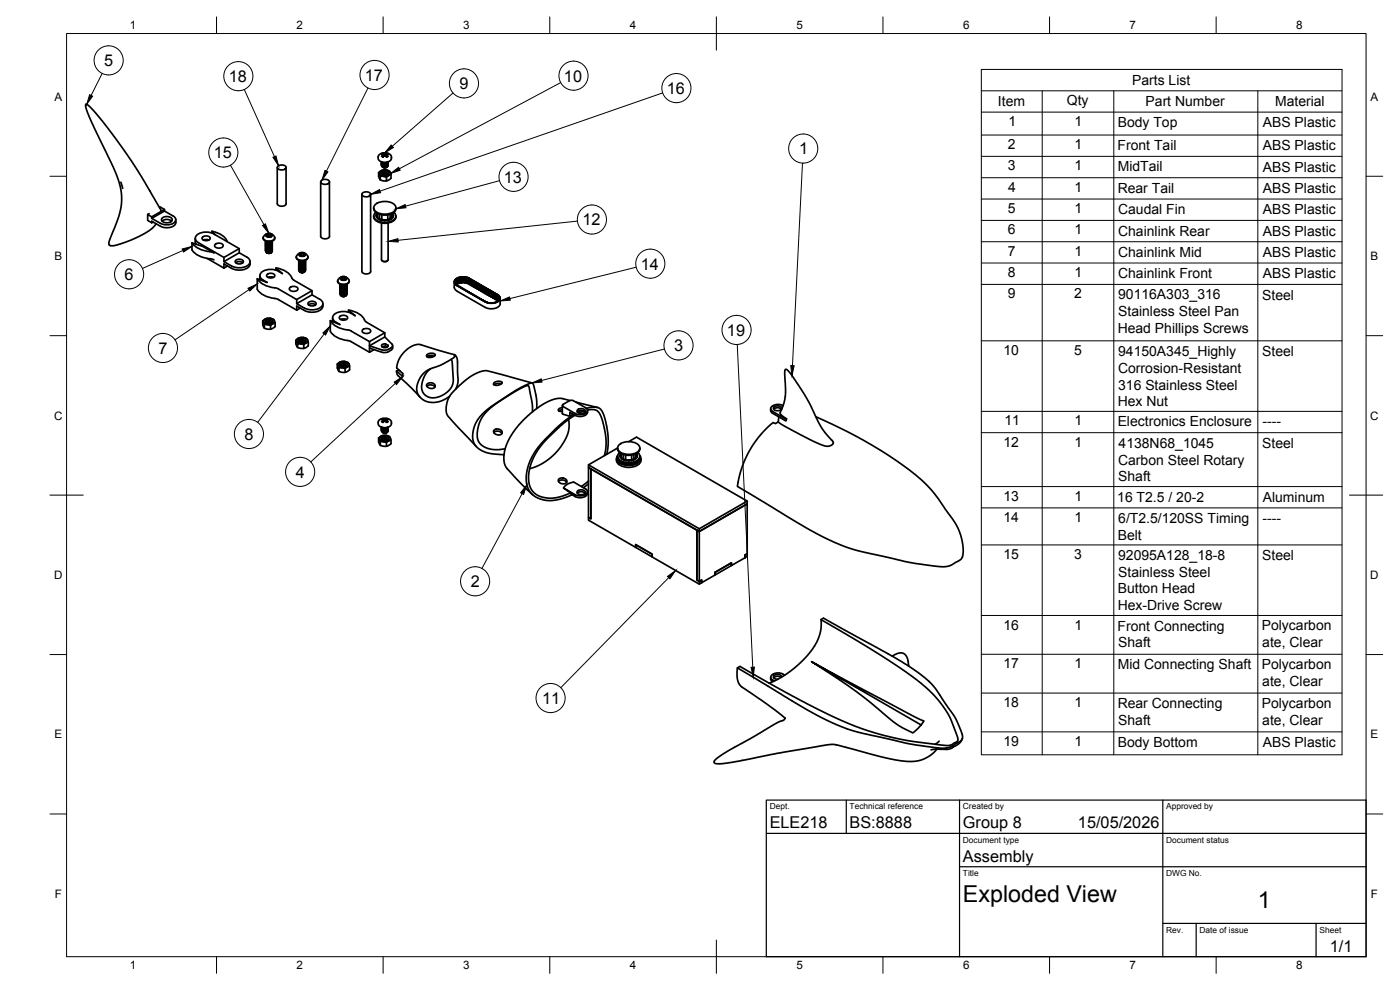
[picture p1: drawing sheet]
<svg xmlns="http://www.w3.org/2000/svg" width="420mm" height="297mm" viewBox="0 0 420 297" stroke-linecap="round" stroke-linejoin="round" font-family="sans-serif">
<!-- layer: Visible -->
<g fill="none" stroke="#000" stroke-width=".51">
<path d="M36.3 54.7l.5 1.8M83.2 50.3v10.8a1.54 1.54 0 0 0 2.7 0M83.3 50a1.64 1.64 0 0 1 2.6 .2 1.54 1.54 0 0 1-2.7 0zM85.9 50.3v10.8M96.2 54.6v16.3a1.54 1.54 0 0 0 2.7 0v-16.3M96.3 54.3a1.64 1.64 0 0 1 2.6 .3 1.54 1.54 0 0 1-2.7 0zM108.6 58.3v23.1a1.54 1.54 0 0 0 2.7 0l-.1-23.1M108.7 58a1.64 1.64 0 0 1 2.6 .3 1.54 1.54 0 0 1-2.7 0zM113.6 51.8l.5 1.1M114.4 51.7a1.43 1.43 0 0 1 2.3 .3 1.34 1.34 0 0 1-2.4 0zM114.4 46l-.7 .6-.2 1 .5 .7 1.2 .4 1.3-.1 .9-.8-.1-1.1-.8-.7M114.5 48.6l.2 .4 .8 .2 .8-.3 .2-.4-.2 .4-.7 .3-.8-.1-.3-.5"/>
<path d="M114.5 48.9h.1M114.5 46.2l.5 .2M114.5 48.6l.9 .3 .9-.3M114.5 46.9l.4 .2M114.6 48.6l.7 .3 1-.3M114.7 52.3l.7-.3 .9 .4-.4-.4-.6-.1-.5 .2-.1 .3M114.7 52.5l-.2-.2 .1-.4 .9-.2 .8 .3-.1 .5M114.7 52.4h.1M114.7 52.5l.8-.3 .7 .3M114.9 46.6v.5M114.9 46l.1 1M114.9 50.2l.3 .1"/>
<path d="M114.9 46l.6 .1M114.9 46l-.4 .2M114.9 46.4l.1 .6M114.9 46.4l-.4 .5M115.1 50h.7M115.1 49.7h.7M115.1 49.2h.7M115.1 48.9h.7M115.1 52.5l.7 .1M115.1 52.3h.7M115.1 52h.7M115.1 52.6h.7"/>
<path d="M115.3 46.1l-.1 .7M115.3 46.8l-.4 .3M115.4 52.6h.2M115.5 46.7l-.2 .1M115.5 46.1v.6M115.5 46.7l.2 .1M115.7 46.1v.7M115.7 46.1h-.2M115.7 46.8l.3 .3M115.8 49.4h-.7M115.8 50.2l-.6 .1M115.9 51l.9 .3 .3 .4"/>
<path d="M115.9 51l-1.3 .1-1 .7v1.1l.5 1.1M115.9 52.6h-.9h1M115.9 51l.8 .3 .4 .4M115.9 51a1.41 1.41 0 0 0-2 1.2 2.02 2.02 0 0 0 3.3-.2l-.1-.3M116 53.2l-1.9-.3v1.1l1.9 .3M116 46.4v.6M116 50.1l-.7 .1M116 46.4a.36 .36 0 0 1 .3 .4 .36 .36 0 0 1-.2 .3M116 46l-.1 1M116 46l-.3 .1M116.1 50.2l-.9 .1M116.1 51.8l-.8-.1-.7 .2"/>
<path d="M116.1 46l.4 .2-.5 .2M116.1 46.6v.5M116.2 50.1l-1 .2M116.5 49.5l-.3 .5-.6 .2-.8-.1-.3-.4M116.5 49.2l-.1 .4-.8 .4-.9-.2-.2-.5M116.5 48.9l-.2 .5-.9 .3-.7-.2-.2-.4M116.5 48.6l-.2 .6-.8 .2-.8-.1-.2-.5M116.5 49.6l-.6 .6-1.1-.1M116.5 49.3l-.2 .4-.7 .3-.8-.1-.3-.4M116.5 49.1l-.2 .4-.7 .2-.8-.1-.3-.4M116.5 48.8l-.3 .4-.6 .3-.8-.2-.3-.4M116.5 49.1h.1"/>
<path d="M116.5 49.6h.1M116.5 46l-1.2-.2-.8 .2M117.1 51.7l.2 .7v1.1l-1.3 .8v-1.1l1.3-.8M44.8 64.1l-.5 .3M45.5 65.5l3.9-2.2 2.6 1.5a1.26 1.26 0 0 1 .7 1.4 1.26 1.26 0 0 1-1.2 1l-1.1 .3-1.8-.3-3.1-1.7v-.4l-1.2-.7v1.7l1.2 .7M45.9 66.6l-.4 .2M47.9 62.3l.3-.1 1.2 .7v.4M48.3 63.1l-5.9-10.2-5-7.6-7.3-9.8-3-3.3-.8-.8-.5-.1 .1 1.4 1.3 3.2 7.6 16.2 1 2.9 .6 2.4 .1 3.3-.5 3-3.1 8.4-.2 1.4 .9 .3 1.1-.2 6.2-2.3 4-2.2 1.1-.9 .8-1.1M48.6 65.5a2.1 2.1 0 0 1 3.1 .3 1.8 1.8 0 0 1-3.1 .5l-.1-.5zM48.6 66.3a2.29 2.29 0 0 1 2.9 0M49.4 62.9l-3.9 2.2M52.8 65.9a2.18 2.18 0 0 1-2.7 2.4l-1.5-.2-3.1-1.7v.4"/>
<path d="M57.6 72.9v2.1a7.9 7.9 0 0 0 6.1 2.7l.5 .3M57.6 72.9l3.2 1 3.4 2-1.2-.4M57.6 72.9a7.1 7.1 0 0 0 5.4 2.6M58.6 71.5l.2 1.8M58.7 73.1v.1M60.7 71.2a1.53 1.53 0 0 1 2.4 .3 1.43 1.43 0 0 1-2.5 0zM61 72l.9-.2 .8 .2M62.2 77.5l5 2.9M63.6 69.4l1 1M63.6 69.4v.5M63.6 69.4a5.6 5.6 0 0 1 4.6 3.1M64.5 73.4a1.6 1.6 0 0 1 2.5 .3 1.5 1.5 0 0 1-2.6 0z"/>
<path d="M68.3 79.8l-1.1 .6M70.7 78.2a1.53 1.53 0 0 1 2.3 .3 1.43 1.43 0 0 1-2.4 0zM70.7 78.8a1.79 1.79 0 0 1 2.2 0M71.8 75.8v-1.2l-7.6-4.4a4.6 4.6 0 0 0-5.4 .7 1.35 1.35 0 0 0 .7 1.9l7.7 4.4v1.3a7.3 7.3 0 0 0 5 1.8h.7a1.92 1.92 0 0 0 2-2.4l-.8-.7-2.3-1.4-4.6 2.7M71.8 74.6l-4.6 2.6M75.1 78.5a2.33 2.33 0 0 1-2.7 2.5h-1.2a8.2 8.2 0 0 1-4-1.8v1.2M79 71.4v.1M79.6 70.4a1.67 1.67 0 0 1 1.8-.3 1.67 1.67 0 0 1 1 1.6 2.18 2.18 0 0 1-3.4-.3zM79.7 72.5h.1M79.7 73h.1M79.7 73.8v.1M79.7 74.4h.1"/>
<path d="M79.7 74.6v.1M79.7 75.2h.1M79.8 75.4l.2 .4 .7 .2M79.8 70.4l.5-.4h.8l.6 .6a1.16 1.16 0 0 1-2 0zM80 75.8l.1 .1M80.2 75.9l.4 .1M80.2 75.9h1.1M80.3 75.7h.7M80.3 75.4h.7M80.3 74.9h.7M80.3 74.6h.7M80.3 74.3h.7"/>
<path d="M80.3 74h.7M80.3 73.8h.7M80.3 73.5h.7M80.3 73h.7M80.3 72.7h.7M80.5 70.8v-.6l-.5 .3 .2 .4M80.5 70.2l.7 .1M80.5 70.2l-.4 .1a.63 .63 0 0 0 .3 .8 .63 .63 0 0 0 .8-.2l.3-.4-.2-.2M80.5 70.2l.8 .1M81 75.1h-.7M81 73.2h-.7M81.1 75.9l-.5 .1"/>
<path d="M81.2 70.9l.2-.2-.2-.4v.6l-1 .1M81.3 75.9h-.1M81.3 75.8l-.7 .2M81.4 75.8l-.5 .2-.8-.1M81.4 75.8l-.7 .2M81.7 72.5l-.2 .5-.8 .2-.8-.1-.2-.5M81.7 72.7l-.2 .5-.9 .3-.7-.2-.2-.4M81.7 73l-.2 .5-.6 .3-1-.2-.2-.4M81.7 73.3l-.2 .5-.6 .2-1-.1-.2-.5M81.7 73.6l-.2 .4-.7 .3-.9-.1-.2-.5M81.7 73.8l-.2 .5-.7 .3-.9-.2-.2-.4M81.7 74.1l-.2 .5-.7 .3-.9-.2-.2-.5"/>
<path d="M81.7 74.4l-.2 .5-.7 .2-.9-.1-.2-.5M81.7 74.6l-.2 .5-.8 .3-.8-.2-.2-.4M81.7 74.9l-.2 .5-.6 .3-1-.2-.2-.4M81.7 75.2l-.3 .6-.7 .2M81.7 75.3l-.3 .5M81.7 75.1l-.2 .3-.7 .3-.8-.1-.3-.4M81.7 74.8l-.3 .5-.6 .1-.8-.1-.3-.4M81.7 74.5l-.3 .5-.5 .2-.9-.1-.3-.4M81.7 74.2l-.3 .5-.5 .2-.8-.1-.4-.4M81.7 74l-.3 .4-.7 .2-.7-.1-.3-.4M81.7 73.7l-.2 .4-.7 .3-.7-.1-.4-.4M81.7 73.4l-.2 .4-.7 .3-.9-.2-.2-.4"/>
<path d="M81.7 73.2l-.2 .3-.7 .3-.8-.1-.3-.4M81.7 72.9l-.2 .4-.7 .2-.8-.1-.3-.4M81.7 72.6l-.3 .5-.5 .2-.9-.1-.3-.5M81.7 72.4l-.3 .4-.5 .2-.8-.1-.4-.4M81.7 72.3l-.3 .5-.6 .2-.7-.1-.4-.4v-.2l.9 .4 1-.3M81.7 72.3v.1M81.7 73.1v.1M81.7 73.7h.1M81.7 73.9v.1M81.7 74.5h.1M81.7 74.8h.1M81.7 75v.1"/>
<path d="M81.7 75.3h.1M82.4 71.4a1.81 1.81 0 0 1-2.7 .9l-.7-.8M88.9 77.1a1.92 1.92 0 0 0 1.8 1.2 1.92 1.92 0 0 0 1.7-1.2M89 76.9a1.35 1.35 0 0 0 1.9 1.2l.8-.1a.85 .85 0 0 0 .7-1.1M89 76.9a1.85 1.85 0 0 1 1.7-1.1 1.85 1.85 0 0 1 1.6 1.1M89.7 78.2v.1M89.7 78.8h.1M89.7 79v.1M89.7 79.3h.1M89.7 79.6h.1M89.7 78.1l.7 .4 1.1-.3M89.7 76.1l.6-.3h.7l.7 .6a1.16 1.16 0 0 1-2 0z"/>
<path d="M90.2 79.6h.8M90.2 79.3h.8M90.2 79h.8M90.2 78.7h.8M90.2 78.5h.8M90.5 76.6v-.7l-.6 .3 .2 .5M90.5 75.9l.7 .2M90.5 75.9l-.6 .4 .2 .4M91 79.8h-.8M91.2 76.1l.2 .4M91.4 76.5l-.2 .2M91.4 76.5l-.2-.4v.6h-1"/>
<path d="M91.4 76.5l-.5 .3-.8-.1M91.7 79.7l-.3 .4-.6 .3-.9-.2-.2-.4M91.7 79.5l-.4 .5-.5 .1-.8-.1-.3-.4M91.7 79.2l-.3 .5-.6 .1-.8-.1-.3-.4M91.7 78.9l-.3 .4-.6 .3-.8-.1-.3-.4M91.7 78.7l-.3 .4-.7 .2-.7-.1-.3-.4M91.7 78.4l-.3 .4-.7 .2-.8-.1-.2-.4M91.7 78.1l-.3 .4-.7 .3-.8-.2-.2-.3M91.7 78.1l-.3 .4-.6 .2-.8-.1-.3-.3v-.2l.3 .3 .8 .1 .7-.4M91.7 78.2l-.2 .5-.7 .3-.9-.1-.2-.5M91.7 78.5l-.2 .5-.7 .3-.9-.2-.2-.5M91.7 78.8l-.2 .5-.8 .3-.9-.3-.1-.4"/>
<path d="M91.7 79l-.2 .6-.8 .2-.9-.2-.1-.4M91.7 79.3l-.2 .5-.9 .3-.8-.2-.1-.4M91.7 79.6l-.2 .5-.7 .3-.9-.2-.2-.5M91.7 79.9l-.2 .4-.7 .3-.9-.1-.2-.5M91.7 78.1h.1M91.7 78.6v.1M91.7 78.9h.1M91.7 79.4v.1M91.7 79.7h.1M91.7 80h.1M112.1 62.4a2.28 2.28 0 0 0 2.6 2.1 3.3 3.3 0 0 0 4.1-1.9v-.2M112.1 64.8v.3"/>
<path d="M112.2 65.1a3.3 3.3 0 0 0 4.1 1.8l.7-.1a2.28 2.28 0 0 0 1.8-1.7M112.7 61.3a4.6 4.6 0 0 1 6 .4 1.63 1.63 0 0 1-1.4 2.3 4.5 4.5 0 0 1-5-1 1.25 1.25 0 0 1 .4-1.7zM112.7 63.7a1.42 1.42 0 0 0-.5 1.5 1.42 1.42 0 0 0 1.1 1 4.8 4.8 0 0 0 5.3-.7 1.27 1.27 0 0 0-.4-1.8M112.9 63.9v.8M112.9 64.7l.1 .4M112.9 64.7h.1M113 64.8h.1M113 63.9v1.2M113 65.1h.1M113 65.1l.4 .4M113.1 65.2h.2M113.3 64.1v1.4"/>
<path d="M113.4 65.5h.1M113.4 65.5v.1M113.4 65.6h.5M113.4 65.6l.6 .3M113.9 64.3v1.6M114 65.9l.6 .2M114.3 65.8l-.3 .1M114.4 65.8l.2 .1M114.5 77.9a1.16 1.16 0 0 0 2 0M114.5 66.9v11M114.6 64.5v1.6M114.6 66.1h.2"/>
<path d="M114.8 66.1l.8 .1M114.8 78.3l.7 .2 .7-.2M114.8 66.1h.1M115.3 66l.1 .2M115.3 66l-.5 .1M115.7 66l-.2 .2M115.7 66l.5 .1M116.2 66.1l-.6 .1M116.3 66.1h-.1M116.4 64.5l-.1 1.6M116.4 65.9h.6M116.5 66.9v11"/>
<path d="M117 65.9l-.7 .2M117.1 65.9h-.1M117.1 65.6h.4M117.1 64.3l-.1 1.6M117.5 65.6l-.4 .3M117.5 65.6h.1M117.6 64.1v1.4M117.6 65.5l-.1 .1M117.6 65.5h.1M117.9 65.2h-.3M117.9 64.8l.1 .3M117.9 63.9v1.2"/>
<path d="M118 65.1l-.4 .4M118 65.1h.1M118 63.9v.8M118.8 64.8v.3M77.2 83.6a8.2 8.2 0 0 0 6.1 3l.3 .1M78 82.7v1.1M78 83.8v.1M78.8 96.3l.5 1.1M79.3 96a2.03 2.03 0 0 1 3.1 .5 1.91 1.91 0 0 1-3.3 0zM79.6 96.2a1.43 1.43 0 0 1 2.3 .3 1.34 1.34 0 0 1-2.4 0zM79.9 96.8l.2-.2 .6-.2 .8 .5-.7-.5-.7 .1-.2 .4 .9-.2 .6 .3M80 96.9v.1"/>
<path d="M80 96.9l-.3-.2 .1-.3 1-.2 .7 .3-.1 .5M80 97l.7-.3 .7 .3M80.1 82.4a1.53 1.53 0 0 1 2.4 .3 1.43 1.43 0 0 1-2.5 0zM80.1 97.1h1.1M80.2 97.1h.9M80.3 97h.7M80.3 96.8h.7M80.3 96.5h.7M80.3 97.1h.7M80.4 83.2l.8-.2 .9 .2M80.6 97.1h.2M81.2 97.6l-1.9-.2v1.1l1.9 .3"/>
<path d="M81.3 96.3l-.8-.1-.6 .2M82.3 96.2l-.3-.4-1.2-.3-.8 .1-1 .5-.2 .2v1.1l.5 1.1M82.3 96.2l.3 .7v1.1l-1.4 .8v-1.2l1.4-.7M82.5 89.5l1.1 .4 5.4 3.2M82.8 81.1v-.7l2 1.7-1.3-.7M82.8 80.4a6 6 0 0 1 5.1 3.5l5.7 3.3v1.3M83.5 81.4a4.6 4.6 0 0 0-5.3 .7 1.38 1.38 0 0 0 .7 1.9l1.3 .7-3-1.1v3.2a6.9 6.9 0 0 0 5.3 2.8M83.6 86.7l5.4 3.2v1.2l2.3 1.3M86.9 86.4a1.6 1.6 0 0 1 2.5 .3 1.5 1.5 0 0 1-2.6 0zM89 91.1l4.6-2.6 2.3 1.3a1.52 1.52 0 0 1 1 1.7 1.52 1.52 0 0 1-1.5 1.2l-2.1 .3-1.9-.6M89 93.1v-1.3l2.3 1.3M89.7 80.1v.1"/>
<path d="M89.7 80.4h.1M89.7 80.9v.1M89.7 81.2l.4 .4 .6 .1M90 81.6h.1M90.1 81.6l.4 .2M90.1 81.6h.1M90.1 92.4l-1.1 .7M90.1 81.6h1.1M90.2 81.5h.8M90.2 81.2h.8M90.2 80.9h.8M90.2 80.6h.8"/>
<path d="M90.2 80.4h.8M90.2 80.1h.8M91 81.7l-.5 .1M91.3 81.6l-.8 .2M91.4 81.6l-.7 .2-.6-.2M91.4 81.5l-.7 .2M91.7 81.1l-.3 .5M91.7 80.8l-.3 .4-.6 .3-.8-.1-.3-.4M91.7 80.5l-.3 .5-.7 .2-.7-.1-.3-.4M91.7 80.3l-.3 .4-.7 .2h-.6l-.4-.5M91.7 80l-.3 .4-.7 .3-.8-.2-.2-.3M91.7 80.1l-.2 .5-.7 .3-.9-.1-.2-.5"/>
<path d="M91.7 80.4l-.2 .5-.7 .3-.9-.2-.2-.5M91.7 80.7l-.2 .5-.8 .3-.9-.3-.1-.4M91.7 81l-.3 .5-.7 .2M91.7 80.3h.1M91.7 80.8h.1M91.7 81.1h.1M92.5 90.8a1.53 1.53 0 0 1 2.4 .3 1.43 1.43 0 0 1-2.5 0zM92.6 91.5a1.79 1.79 0 0 1 2.1 0M93.6 87.2l-4.6 2.7M96.9 91.1a2.33 2.33 0 0 1-2.6 2.6l-1.9-.2-1-.4M99.1 96.2a7.5 7.5 0 0 0 5.8 2.9l6 3.4v1.2l4.6-2.6 2.1 2.1M99.8 95.3v1.2"/>
<path d="M101.3 84.3a1.92 1.92 0 0 0 1.8 1.1 1.92 1.92 0 0 0 1.7-1.1M101.9 83.4a1.67 1.67 0 0 1 1.8-.3 1.67 1.67 0 0 1 1 1.5 2.18 2.18 0 0 1-3.4-.2zM101.9 95.1a1.54 1.54 0 0 1 2.4 .2 1.45 1.45 0 0 1-2.5 0zM102.1 85.7h.1M102.1 86.5h.1M102.1 87v.1M102.1 87.3h.1M102.1 87.8v.1M102.1 88.1v.1M102.1 88.3l.3 .5 .7 .1M102.1 83.3l.6-.3h.7l.7 .5a1.16 1.16 0 0 1-2 0zM102.2 95.9l1.1-.2 .6 .2"/>
<path d="M102.4 88.7l.7 .2 .6-.1M102.7 88.6h.7M102.7 88.4h.7M102.7 88.1h.7M102.7 87.8h.7M102.7 87.3h.7M102.7 87h.7M102.7 86.7h.7M102.7 86.5h.7M102.7 86.2h.7M102.7 85.9h.7M102.9 83.1l.7 .1"/>
<path d="M102.9 83.1l-.5 .2a.63 .63 0 0 0 .3 .7 .63 .63 0 0 0 .8-.1l.3-.2M103.4 87.5l-.7 .1M103.4 85.6h-.7M103.6 83.2l.2 .5M103.7 88.8l-.7 .1h.5M103.8 88.7l-.6 .2-.7-.1 .4 .1M103.8 88.7l-.7 .2M103.8 83.7l-.2 .2M103.8 83.7l-.2-.5v.7l-.7-.2-.3 .2-.3-.5 .6-.3v.6M104.1 85.4l-.3 .5-.6 .3-.9-.2-.2-.4M104.1 85.7l-.3 .5-.6 .3-.9-.2-.2-.5M104.1 86l-.3 .5-.6 .2-.9-.1-.2-.5"/>
<path d="M104.1 86.2l-.2 .5-.7 .3-.9-.2-.2-.4M104.1 86.5l-.2 .5-.8 .3-.8-.2-.2-.5M104.1 86.8l-.3 .5-.7 .3-.8-.2-.2-.5M104.1 87l-.3 .6-.7 .2-.8-.2-.2-.4M104.1 87.3l-.3 .5-.6 .3-.9-.2-.2-.4M104.1 87.6l-.3 .5-.6 .3-.9-.2-.2-.5M104.1 87.9l-.3 .5-.6 .2-.9-.1-.2-.5M104.1 88.1l-.2 .5-.8 .3M104.1 88.3l-.3 .4M104.1 88l-.2 .4-.8 .3-.6-.1-.4-.4M104.1 87.7l-.2 .4-.7 .3-.9-.1-.2-.4M104.1 87.5l-.2 .3-.7 .3-.8-.1-.3-.4"/>
<path d="M104.1 87.2l-.3 .5-.6 .1-.8-.1-.3-.4M104.1 86.9l-.3 .5-.6 .2-.8-.1-.3-.4M104.1 86.7l-.3 .4-.6 .2-.8-.1-.3-.4M104.1 86.4l-.3 .4-.7 .2-.8-.1-.2-.4M104.1 86.1l-.3 .4-.7 .3-.6-.1-.4-.5M104.1 85.8l-.3 .5-.7 .2-.8-.2-.2-.4M104.1 85.6l-.3 .4-.6 .2-.8-.1-.3-.4M104.1 85.3l-.3 .4-.6 .2-.8-.1-.3-.4M104.1 85.3l-.3 .4-.7 .2-.7-.1-.3-.3v-.2l.3 .3 .8 .1 .7-.4M104.1 85.3h.1M104.1 85.5v.1M104.1 85.8h.1"/>
<path d="M104.1 86.3v.1M104.1 86.6v.1M104.1 87.2h.1M104.1 87.4v.1M104.1 87.7h.1M104.1 88h.1M104.6 93a6.1 6.1 0 0 1 5.1 3.5l.3 .2M104.6 93.7v-.6l2 1.6a4.9 4.9 0 0 0-6.6 0 1.35 1.35 0 0 0 .8 2l1.2 .7-2.9-1.2v3.2a8.1 8.1 0 0 0 6.1 3l5.7 3.3M108.8 99a1.6 1.6 0 0 1 2.5 .3 1.5 1.5 0 0 1-2.6 0zM110 96.7l5.5 3.2v1.2M115.5 99.9l-4.6 2.6M136.3 84.6l.1 1.9 .7 .8"/>
<path d="M136.4 84.7l.2-.3v.3M136.5 85.1l.1-.2v.2M136.6 84.4l-.1-.2-.1 .3M136.6 84.9l-.2-.2 .1 .2M136.6 84.3v.8M136.6 85.1l.2-1.1v1.2M136.8 84v-.3l-.2 .3M136.9 85.3v.2zM136.9 85.3l-.3-.2 .2 .3M136.9 83.8v1.7M137 85.2l.1 .1M137 85.2l-.1 .1"/>
<path d="M137.1 87.3l8.5 4.9a3.6 3.6 0 0 0 4.4-.7l.1-.4M137.1 83.6l.1 1.7zM137.1 83.6l.3-.2-.2 .2M137.1 85.6l8.5 4.9a3.5 3.5 0 0 0 4.4-.7 1.12 1.12 0 0 0-.7-1.4M137.4 85.7l-.4-.1 .4 .2M137.4 83.5v1.6l-.2 .2M137.4 83.4v1.7M137.7 84.9h.1M137.7 83.3l.1 1.7zM137.7 83.3l.4-.1-.3 .2M137.7 84.9l-.3 .1M138 86.1l-.4-.2 .4 .2"/>
<path d="M138.1 83.3v1.6l-.3 .1M138.2 83.2l-.1 1.7M138.5 83.1l.1 1.7zM138.5 83.1h.5l-.4 .1M138.5 84.8h.1M138.5 84.7l-.3 .1M138.6 86.4l-.4-.2 .4 .3M138.9 83.2v1.6h-.3M139 83.1l-.1 1.7M139 84.7h.3M139.2 86.8l-.4-.2 .4 .2M139.3 83.1l.1 1.7z"/>
<path d="M139.3 83.1l.5 .1h-.4M139.6 83.3v1.6l-.2-.1M139.8 84.8l.3 .1M139.8 87.1l-.4-.2 .4 .3M139.8 83.2l-.2 1.7M140 87.3l.4 .1zM140.1 83.3v1.7zM140.1 83.3l.4 .1-.4-.1M140.4 83.4v1.7l-.3-.1M140.5 85.1h.3M140.5 83.4l-.1 1.7M140.8 83.6l.4 .1-.4-.1v1.7l.2 .1v-1.6"/>
<path d="M140.8 83.5l8.5 4.9M140.8 83.5a3.5 3.5 0 0 0-4.3 .7 1.12 1.12 0 0 0 .7 1.4M140.9 83.5l8.4 4.9M140.9 83.5a3.7 3.7 0 0 0-4.5 .7 1.19 1.19 0 0 0 .7 1.5l8.5 4.9a3.7 3.7 0 0 0 4.4-.7 1.16 1.16 0 0 0-.7-1.5M140.9 87.8l-.4-.2 .4 .2M141 85.4l.1-1.6v1.6l.3 .1M141.1 88l.4 .1zM141.4 84l.3 .1-.3-.2v1.7l.2 .1v-1.6M141.7 84.1l-.1 1.6M141.7 84.1v1.6M141.7 85.7l.2 .1M141.9 84.3l.4 .1-.4-.1v1.7l.3 .1v-1.7"/>
<path d="M142.1 88.5l-.4-.2 .4 .2M142.3 84.4l-.1 1.7M142.3 84.4v1.7M142.3 88.6l.4 .2zM142.3 86l.2 .2M142.5 84.7l.4 .1-.4-.2v1.7l.2 .1v-1.6M142.9 84.8l-.2 1.6M142.9 84.8v1.6M142.9 86.4l.2 .1M143.1 85l.4 .1-.4-.2v1.7l.2 .2v-1.7M143.3 89.2l-.4-.2 .4 .2M143.5 85.1l-.2 1.7"/>
<path d="M143.5 85.1v1.7M143.5 89.3l.4 .2zM143.5 86.7l.2 .2M143.7 85.4l.4 .1-.4-.2v1.7l.2 .1v-1.6M144.1 85.5l-.2 1.6M144.1 85.5v1.6M144.1 87.1l.2 .1M144.3 85.7l.4 .1-.4-.2v1.7l.2 .1v-1.6M144.5 89.8l-.4-.1 .4 .2M144.7 85.8l-.2 1.6M144.7 85.8v1.6M144.7 87.4l.2 .1"/>
<path d="M144.9 86l.4 .1-.4-.2v1.8l.2 .1v-1.6M145.1 87.8l.1-1.6v1.6l.3 .1M145.1 90.2l-.4-.2 .4 .2M145.5 86.4l.4 .1-.4-.2v1.7l.2 .1v-1.6M145.7 88.1l.1-1.6v1.6M145.7 90.5l-.4-.2 .4 .3M145.9 88.1l.2 .1M146.1 86.7l.4 .1-.4-.2v1.8l.2 .1v-1.7M146.3 88.5l.1-1.7v1.7l.3 .1M146.3 90.8l-.4-.1 .4 .1M146.6 90.9h.5zM146.7 87.1l.4 .1-.4-.2v1.7l.2 .1v-1.6"/>
<path d="M146.9 88.8l.1-1.6v1.6M147.1 88.8l.2 .1M147.3 87.4l.4 .1-.4-.2v1.7l.2 .2v-1.7M147.4 90.9h.6zM147.4 90.9v.1M147.6 87.5l-.1 1.7M147.7 87.5l-.1 1.7M147.7 89.1l.1 .1M147.8 87.7l.5 .1-.5-.1v1.7l.3 .1v-1.6M148.2 87.9l-.1 1.6M148.3 87.8l-.1 1.7M148.3 89.5l.1 .1"/>
<path d="M148.3 90.9h.1M148.3 90.8h.4zM148.4 88.1l.4 .1-.4-.2v1.7l.3 .1v-1.6M148.8 88.2l-.1 1.6M148.8 88.2v1.6M148.8 89.8l.2 .1M149 90.7h.1M149 90.6l.4-.1zM149 88.4v1.7l.2 .1v-1.7M149 88.4l.4 .1zM149.4 88.5l-.2 1.7M149.5 90.2v.2"/>
<path d="M149.5 88.8l.4 .1-.3-.2-.2 1.5M149.6 90.1h.2l-.2 .2zM149.7 88.9v1.2M149.8 89.2l.3 .2-.1-.3-.2 .1v.6M149.8 88.9v1.2M149.9 89.9v.1M150 89.4l-.1 .5 .1-.3M150.1 89.5v1.6M88.8 102.1l.5 1M89.6 102a1.43 1.43 0 0 1 2.2 .2 1.34 1.34 0 0 1-2.3 0zM89.9 102.6l.3-.3 .6-.1 .6 .4-.4-.4h-.5l-.5 .2-.1 .3M89.9 102.8l-.2-.3 .1-.3 .9-.3 .7 .4v.5"/>
<path d="M89.9 102.7h.1M89.9 102.7l.8-.2 .7 .3M89.9 102.7l.9-.2 .6 .3M90.1 102.8l1 .1M90.2 102.8h.8M90.2 102.5h.8M90.2 102.3h.8M90.3 102.9h.7M90.6 102.9h.2M91.1 101.3l.7 .2 .5 .5M91.1 101.3a1.41 1.41 0 0 0-2 1.2 2.02 2.02 0 0 0 3.2-.3v-.2M91.1 101.3l.9 .3 .3 .4"/>
<path d="M91.1 101.3h-1.1l-1.2 .8v1.1l.5 1.1M91.2 103.4l-1.9-.3v1.2l1.9 .2M91.2 102.1l-.6-.2-.8 .3M92.3 102l.2 .6v1.1l-1.3 .8v-1.1l1.3-.8M101.2 109.2l.5 1.1M101.6 108.9a2.03 2.03 0 0 1 3.1 .5 1.91 1.91 0 0 1-3.3 0zM102 109.1a1.43 1.43 0 0 1 2.2 .3 1.34 1.34 0 0 1-2.3 0zM102.2 109.4l1.1-.3 .6 .6-.1 .3-.7-.3-.8 .2zM102.3 109.8l.6-.4 .9 .4-.8-.4-.5 .1-.2 .4M102.3 109.9h.1M102.3 109.9l.8-.3 .7 .3M102.5 110l1 .1-.9-.1"/>
<path d="M102.7 110h.7M102.7 109.7h.7M102.7 109.4h.7M102.7 110.1h.7M103 110.1h.2M103.6 110.6l-1.9-.3v1.1l1.9 .3M103.6 109.3l-.8-.2-.6 .3M104.7 109.2l-.3-.5-1.1-.3-.9 .1-1 .6-.2 1.3 .5 1M104.7 109.2l.2 1.7-1.3 .8v-1.1l1.3-.8M110.9 104.4v1.3l1.3-.8M115.7 103.2l.8 .4M115.7 103.2v.7l.5 .3"/>
<path d="M115.7 103.9l-1 .2M115.7 103.2h-.3a.63 .63 0 0 0-.9 .5 .63 .63 0 0 0 .9 .6l.8-.2 .3-.5M116.5 103.6v.3M117.6 103.2l.2 .6a2.94 2.94 0 0 1-3.2 1.1l-3.7-1.2v.7l4.1 1.4 1.2-.1 1.1-.6M117.8 103.7v.9l-.5 .5M119 111.3l.4 1.4 4.3 3.9 2.3 2.5M128.1 115.9l.6-.3 .6-.1 .9 .2 .3 .4M128.2 106.4l1.3-.4 .7 .1 .4 .4-.6 .5-1.3 .3-.7-.4zM128.2 115.2l.7-.3h.9l.6 .4 .2 .7-.6 .5h-.9l-.9-.5zM128.7 106.7l.5 .2M128.8 106.7l.7 .5M130.4 106.8l-1.2-.2-1 .4"/>
<path d="M135.4 107.8l.3 1.2 .3 4.7-.2 1.8-.7 1.2-1.2 1.2-1.7 1-1.2 .4h-1.6l-1.2-.4-1.2-1-.4-1.2 .1-1.7 .5-1.8 .8-1.4 1.2-1.1M136.4 106.4l-10.2-3h-1.2l-1.6 .6-2 1.5-1.3 1.7-.9 2.2a1.12 1.12 0 0 0 .3 1.4l1.4 1.3v.9l-1.9-1.7 .6-.3 .4 .3M136.7 116.8l.7-1.7 .1-1.4-.3-5.8-.2-.9-.5-.6-.1 .6-.4 .5-3.6 2-4 1.5-1.2 1-.9 1-1 2.2-.2 1.7 .5 1.7 1.3 1.3 1.6 .7 2.5 .1 1.9-.6 2-1.2M148.3 114.9l1.3-.5 1.1 .4-.3 .4-1.2 .4-1-.2zM150.5 115.2l-1.2-.1-1 .4M159.7 114.9l-11.7-3.2-1.9-.5h-.8l-2.2 .7-2.3 1.3-2.7 2.3-2.5 2.5-1.1 1.6-.4 1.4-.2 2.1 .3 1.4 8.7 9.4M169 119.6h-1.9l-2.3 .7-2.7 1.5-3.1 2.5-2.2 2-2.2 2.6-1.9 3-1.1 2.6-.4 3.4 .6 2.1 3.2 3.7 4.9 4.7M169 119.6l2 .6M113.6 131.4l.5 1.1M113.7 126.1a2.55 2.55 0 0 1 3.1-.3l.6 .6v1l-.6 .6-1 .3-1.2-.1-.9-.5-.2-.6zM114.1 131.1a2.03 2.03 0 0 1 3.1 .5 1.91 1.91 0 0 1-3.4 0zM114.4 131.3a1.43 1.43 0 0 1 2.3 .3 1.34 1.34 0 0 1-2.4 0z"/>
<path d="M114.5 128.2l.1 .3 .6 .3 .9-.2 .4-.4-.2 .3-.7 .3-.9-.2-.2-.3M114.5 128.8h.1M114.5 125.8l.4 .1M114.5 129.3l.2 .4 .6 .1M114.5 126.5l.4 .2M114.7 131.9l.3-.3h.5l.8 .4-.3-.3-.7-.2-.4 .2-.2 .3 .8-.2 .7 .4-.7-.3-.8 .2M114.7 132.1l-.2-.2 .2-.4 .9-.2 .7 .4-.1 .5M114.7 132h.1M114.8 129.7l1.2 .1M114.9 126.2l-.4 .3M114.9 125.9l.1 .1M114.9 126.2v.5"/>
<path d="M114.9 125.6l.1 1-.1-.5M114.9 129.8l.3 .1M114.9 125.6l.6 .1M114.9 125.6l-.4 .2M114.9 126v.2M115.1 129.6h.7M115.1 129.3h.7M115.1 129h.7M115.1 128.8h.7M115.1 128.5h.7M115.1 131.9h.7M115.1 131.6h.7"/>
<path d="M115.3 125.7l-.1 .8M115.3 126.4l-.4 .3M115.4 132.3h.2M115.5 126.3l-.2 .1M115.5 125.7v.7M115.5 126.3l.2 .1M115.7 125.7v.8M115.7 126.4l.3 .3M115.8 132.2h-.7l.7 .1M115.8 129.8l-.6 .1M116 132.8l-1.9-.3v1.1l1.9 .3M116 132.2h-1h.9"/>
<path d="M116 129.8h-.7M116 126l.5 .5-.4 .2M116 125.6l-.1 1 .1-.5M116 129.8h.1M116 125.6l-.5 .1M116.1 131.5l-.9-.2-.6 .2M116.1 125.6l.4 .2-.4 .1M116.1 129.8l-.9 .1M116.1 126.2v.5M116.1 125.9l-.1 .1M116.2 129.7l-1 .2M116.3 128.2l-1.1 .3-.6-.3 .6 .3 1.1-.3"/>
<path d="M116.5 129.1l-.3 .6-.9 .1M116.5 128.8l-.2 .5-.8 .3-.8-.2-.2-.4M116.5 128.6l-.2 .4-.7 .3-.9-.2-.2-.4M116.5 128.3l-.3 .5-.6 .2-.9-.1-.2-.5M116.5 129.2l-.5 .6M116.5 128.9l-.3 .5-.6 .2-.7-.1-.4-.4M116.5 128.7l-.3 .5-.7 .2-.7-.2-.3-.4M116.5 128.4l-.2 .4-.8 .3-.8-.2-.2-.4M116.5 128.7h.1M117.1 131.3l-.3-.4-1.1-.3-1 .1-.9 .6-.2 .1v1.2l.5 1M117.1 131.3l.2 .7v1.1l-1.3 .8v-1.1l1.3-.8M148.2 129.8l.5-.4h.8l.8 .3 .3 .4"/>
<path d="M148.3 129.1l.7-.4 1 .1 .6 .6 .1 .6-.8 .5-1.2-.2-.6-.6zM159.8 123.6l-.1-2.5-.8-4.7-.3-.6-.3-.1-2.9 1.3-6.1 3.8-2.1 1.6-2.1 2.2-1 1.6-.7 2.5-.2 2.4 .6 1.7 1.4 1.2 1.9 .7 2.5 .2 2-.3M161.1 122.6l-.3-4.1-.7-3-.2-.5-.4-.1-4.2 1.9-7.7 5-2.4 2-1.8 2.1-1 2-.5 2.5 .1 1.9 .7 1.4 1.7 1.4 1.6 .7 5.3 .6M168.8 122.3l-.9 .3-.4 .4 .4 .4h.9M168.8 122.9l-1.1 .4M168.8 121.7l.1 2.5 2.1 .7v-1.2l1.7 1M170.6 125.8l.2 2.4-.4 1.9-.8 1.9-1.7 2.6-2.1 2.2-2.3 1.8-2.7 1.4-1.9 .6M170.9 120.2l-1.9 1.1-.2 .5 3.9 2.3M170.9 120.2h1.2M172 124.3l-1 .6M172.1 120.2l3.6 2.1a.93 .93 0 0 1 .6 1 .93 .93 0 0 1-.8 .8l-1.4 .3-1.4-.3M172.2 124.4l-4.5 3.3-4.1 4.2-2.2 2.5-2.4 4.1-.8 2.5-.3 1.9 .2 2.5 .7 1.8 1.1 1.3 2.1 1.2 2.1 .5 2.1-.1 2.9-.6 2.6-1.1"/>
<path d="M172.6 124.6l-4.5 3.3-4 3.8-1.9 2.2-2.3 4-.9 2.5-.4 2.5 .2 2.1 .6 1.7 .9 1.2 1.7 1 2.5 .6 1.6-.1 2.9-.6 2.2-.9M172.8 120.6l6.5 1.6M173.3 123.1a1.54 1.54 0 0 1 2.4 .2 1.45 1.45 0 0 1-2.5 0zM173.3 123.6a1.72 1.72 0 0 1 2.3 0M173.7 123.3l-.2 .1M174.4 123.2l-1.1 .5M175.2 123.3l-1.5 .7M175.7 124.5l-1.6 .5-1.4-.4M176 122.5l2.1-.4 1.4 .2 .8 .5 .7 1.1 .8 2.5 .6 3.9 .1 3.1-.4 2.9M176.3 123l1.9-.1 .9 .3 .8 .9 .6 1.2 .9 3.2 .5 3.2-.1 2.8-.4 2.2M176.3 123.2v.7l-.6 .6M176.6 139.5l33.3 19.2v.8l-33.3-19.2z"/>
<path d="M185 137.6a2.27 2.27 0 0 0 2.1 2.4 4.6 4.6 0 0 0 5.2-1.4v-1M185.3 136.9a2.28 2.28 0 0 0 2.6 2.1 3.3 3.3 0 0 0 4.1-1.9v-.2M185.4 136.6a1.64 1.64 0 0 0 1 2.6 4.9 4.9 0 0 0 5.9-1.2v-.9l-.3-.5M185.5 137.8a3.9 3.9 0 0 0 5.5 1l.8-1M185.9 133.4a4.6 4.6 0 0 1 5.9 .4 1.63 1.63 0 0 1-1.4 2.3 4.5 4.5 0 0 1-4.9-1.1 1.25 1.25 0 0 1 .4-1.6zM185.9 135.8a1.42 1.42 0 0 0-.5 1.4 1.42 1.42 0 0 0 1.1 1.1 4.8 4.8 0 0 0 5.3-.7 1.27 1.27 0 0 0-.4-1.8M186.1 135.9l.1 .9M186.1 136.7v.1M186.1 136.8l.1 .4M186.1 136.8h.1M186.2 137.2h.1M186.2 136v1.2"/>
<path d="M186.2 137.2l.1 .1M186.3 137.2l.3 .4M186.3 137.3h.2M186.5 136.2v1.4M186.6 137.6h.1M186.6 137.6l.5 .3M186.9 137.6l-.2 .1M187 137.6h.1M187 137.6l.1 .1M187.1 137.9h.1M187.1 136.4v1.5M187.1 137.9l.1 .1"/>
<path d="M187.2 138l.6 .1M187.7 137.9h-.5M187.8 136.6v1.5M187.8 137.9h.1M187.8 138.1l.1 .1M187.9 138.2h.7M188.4 138l-.5 .2M188.4 138l.1 .1M188.5 138.1l.1 .1M188.6 138.2h.1M188.7 132.5l2.3-1.3 33.2 19.2v.8l-14.3 8.3M188.8 138.2h-.1"/>
<path d="M189.4 138.2h-.7M189.4 138.2l-.3-.2-.3 .2M189.5 138.1l-.1 .1M189.6 136.6l-.1 1.5M189.8 137.9h-.2M189.9 137.9h.3M190.2 138l-.7 .1M190.2 137.7h.4M190.2 136.4v1.5M190.2 137.9v.1M190.3 137.9h-.1M190.7 137.6l-.5 .3"/>
<path d="M190.7 137.6h.1M190.8 136.2v1.4M190.8 137.6h-.1M190.8 137.6h.1M191.1 137.2l-.3 .1M191.1 137.2l-.3 .4M191.1 136v1.2M191.2 137.2h-.1M191.2 137.2h.1M191.2 135.9v.8M191.3 136.8l-.1 .4M191.3 136.8h-.2"/>
<path d="M191.3 136.7v.1M192 134.4a1.95 1.95 0 0 1-1.8 2 4.2 4.2 0 0 1-4.8-1.3l-.1-.7-8.7 5.1M231.3 122.6v.8l.6 .6 4 2.3 .1-.6M231.9 121.8a.86 .86 0 0 0-.6 .8 .86 .86 0 0 0 .6 .8l4.2 2.3M232.1 121.7l-.2 .1M232.1 121.7l1.4-.4 1.5 .4M232.2 122.2a1.54 1.54 0 0 1 2.4 .3 1.45 1.45 0 0 1-2.5 0zM232.2 122.8a1.72 1.72 0 0 1 2.3 0M233.7 125.1l-.2 1.5M244.8 125l11.2 5.4 8.3 4.7 8.5 5.9 5.1 4.2 3.8 4.7 4.2 5.9 1.6 2.7 1 2.6 .6 3.3-.1 2.1-.6 1.3-3.3 1.9-1.3 .3h-1.7l-9.4-1.3-17.2-4-5.3-2.1-5.3-2.6-22.6-13.5a1.13 1.13 0 0 1-.8-1.8l.7-3.2 1-2.7 2.2-4.4 2.9-4 3.7-3.6a1.14 1.14 0 0 0 1.5-.2l3.3 2 9.5 4.8 2.1 .5 1-.3 .6-.5-.1-.7-2.2-2.5-1.5-2.2-3.3-6.7-2.5-4.3-3.3-4.8-1.3-1.1-.3 .8 .3 5.1-.2 2.4-.4 2-1.1 2.9 .6 .7 1.3 1M167.6 144.5l.5-.4 .7-.1 .8 .3 .5 .4M167.7 143.8l.5-.3h.9l.9 .4 .1 .7-.6 .5h-1l-.8-.5z"/>
<path d="M169.1 146.4l1.1-1.1 2-.7 3.5 2.1a.93 .93 0 0 1 .6 1 .93 .93 0 0 1-.8 .8l-1.4 .3-1.4-.4M172.7 148.5l-3.6-2.1 2.1 1.5 .1 .3 1.4 .8M173.3 147.4a1.54 1.54 0 0 1 2.4 .3 1.45 1.45 0 0 1-2.5 0zM173.3 148a1.72 1.72 0 0 1 2.3 0M176.3 147.5a1.99 1.99 0 0 1-2.7 1.8l-.9-.3M176.6 145.1l-1.5 1.3M176.6 140.3l.7 .4v15l-.7-.4zM176.6 144.3l-2.1 1.7M209.9 159.5l14.3-8.3v14.9l-.7 .4v.9l-4 2.3v-.8l-4.9 2.8v.8l-4 2.3v-.8l-.7 .4-.8-.4v-14.9l.8 .4v15.8l.7-.5v-.8l-.7 .4-.8-.4v-14.9l-31.8-18.4v15l-.7-.4v.8l14.2 8.1v-.8M224.2 150.4l-14.3 8.3M190.8 163.4l4.9 2.9v.8l14.2 8.2M190.8 163.4l4.9 2.9v.8l-4.9-2.9z"/>
<path d="M214.6 171.7l4.9-2.8v.8l-4.9 2.8zM223.5 166.5l.7-.4v.9l-.7 .4zM243.6 198.5l29.7 16 4 1.8-2.6 3a1.04 1.04 0 0 1-1.6 .2l-4.2-2.4-11.9-9.6-13.4-9 32.8 19M246.4 185.9l18.5 11.1 8.5 5.7 4.5 3.6 3.7 3.8 2.8 3.8 1 2 1.7 4.5 .4 1.3-.2 .7-1.7 1-.8 .3-3.9-.3-10.7-1.6-6.4-1.6-4.3-1.3-6.9-2.7-7.1-3.3-9.9-5.2-13.5-7.8-.8 .5M267.8 196.9l2.1-1 1.5 .3 .9 1.2 .5 2.5M230.8 205l3.2-1.5 3-2 3.2-2.6 2.3-2.4 1.9-2.6 1-1.9 1-3.2v-2.9l.7-.4 23.1 12.8 4.6 3 3.5 2.7 2.5 2.7 5.6 8.1 1.9 4.2 .6 2.3-.7 1.1-2.9 1.7-1.5 .4h-1.7l-9.4-1.4-16.8-3.8-5.1-2-5.9-2.8-23.6-14.1v3.2l.3 1.2 .7 1 7.8 5.4 5.5 4.3M231.3 203.2v.8l.6 .5M232.1 202.3a.92 .92 0 0 0-.8 .7 .92 .92 0 0 0 .6 1l.5 .3M232.1 202.2l1.4-.3 1.4 .3M234.4 203.3a1.77 1.77 0 0 0-2.2 .1M234.6 203.1a1.39 1.39 0 0 0-1.3-.7 1.39 1.39 0 0 0-1.2 .8l.3 .4 1 .2M234.9 202.3l.6 .3"/>
<path d="M235.6 215.4l-.4 .7-2.6 1.1-15.4 8.9-2.3 1.6-.5 .6-.1 .5 .4 .3 1.3 .1 3.2-.4 14.3-2.8 15.8-2.6 2.1 .2 15.9 4.1 5.4 .8 2.4-.1 2.1-.7 2.4-1.3 1.6-1.6M281.8 222.4l-1.2 .9M288.8 221.5l-.9 1.6-2.8 1.6-5.7 .3"/>
</g>
<!-- layer: BORDER -->
<g fill="none" stroke="#000" stroke-width=".3">
<path d="M20 10.1h390v276.9h-390zM65 5.1v5M115 5.1v5M165 5.1v5M215 5.1v10M265 5.1v5M315 5.1v5M365 5.1v5M15 52.9h5M410 52.9h5M15 100.7h5M410 100.7h5"/>
<path d="M15 148.6h10M405 148.6h10M15 196.4h5M410 196.4h5M15 244.2h5M410 244.2h5M65 287v5M115 287v5M165 287v5M215 282.1v9.9M265 287v5M315 287v5"/>
<path d="M365 287v5"/>
</g>
<!-- layer: TITLEBLOCK -->
<path d="M230 240.1h180v46.9h-180zM230 250h180M254 240.1v9.9M288 240.1v46.9M349 240.1v46.9M288 260.1h122M349 277.1h61M359 277.1v9.9M395 277.1v9.9" fill="none" stroke="#000" stroke-width=".36"/>
<!-- layer: Parts Lists -->
<g fill="none" stroke="#000" stroke-width=".3">
<path d="M294.5 20.8h108.3v205.7h-108.3zM294.5 27.2h108.3M294.5 33.6h108.3M312.8 27.2v199.3M334.3 27.2v199.3M377.5 27.2v199.3M294.5 40.5h108.3M294.5 46.9h108.3M294.5 53.3h108.3M294.5 59.7h108.3M294.5 66.1h108.3M294.5 72.5h108.3"/>
<path d="M294.5 78.9h108.3M294.5 85.3h108.3M294.5 102.3h108.3M294.5 123.4h108.3M294.5 129.8h108.3M294.5 146h108.3M294.5 152.4h108.3M294.5 163.5h108.3M294.5 184.7h108.3M294.5 196.3h108.3M294.5 207.9h108.3M294.5 219.6h108.3"/>
</g>
<!-- layer: Balloons -->
<g fill="none" stroke="#000" stroke-width=".3">
<circle cx="32.6" cy="18.1" r="4.4"/>
<circle cx="71.5" cy="22.9" r="4.4"/>
<circle cx="112.4" cy="22.5" r="4.4"/>
<circle cx="139.2" cy="25" r="4.4"/>
<circle cx="172.1" cy="22.7" r="4.4"/>
<circle cx="203" cy="26.4" r="4.4"/>
<circle cx="67" cy="45.8" r="4.4"/>
<circle cx="154.1" cy="53.1" r="4.4"/>
<circle cx="241.1" cy="44.6" r="4.4"/>
<circle cx="177.6" cy="65.9" r="4.4"/>
<circle cx="195.2" cy="79.1" r="4.4"/>
<circle cx="38.7" cy="82.3" r="4.4"/>
<circle cx="221.1" cy="99" r="4.4"/>
<circle cx="48.9" cy="104.4" r="4.4"/>
<circle cx="203.6" cy="103.6" r="4.4"/>
<circle cx="74.7" cy="130.2" r="4.4"/>
<circle cx="90.1" cy="141.6" r="4.4"/>
<circle cx="142.6" cy="174.4" r="4.4"/>
<circle cx="165.2" cy="209.4" r="4.4"/>
</g>
<!-- layer: 0 -->
<g fill="#000" stroke="#000" stroke-width=".3">
<path d="M26.9 28.4l.9 .5-1.8 2.4zM81.9 47.2l.9-.4 .8 2.9zM97.5 51.1l.9 .5-1.8 2.4zM111.2 58.3l2.7-1.4 .3 .9zM117.4 43.5l.7 .8-2.6 1.6zM117.2 52.1l2.4-1.9 .5 .9zM54.7 74.7l2.9-.8-2.5 1.7zM78.8 67.7l.9-.5 1 2.8zM116.5 72.4l2.9-.8 .1 1zM118.8 62.6l2.8-1.2 .2 .9zM74.4 86.5l2.8-1.3-2.2 2.1zM96.9 99.9l2.2-2.1-1.4 2.7z"/>
<path d="M150.1 90.3l2.8-1.2 .2 1zM118.3 114.6l2.6-1.6-1.9 2.4zM159.6 114.9l2.8-1.2 .3 .9zM237.3 109.7h1l-.6 3zM158.1 145.5l-1 2.8-.8-.4zM200.3 173l2.5-1.8-1.8 2.5zM225.4 200.2h1l-.3 3z"/>
</g>
<g fill="none" stroke="#000" stroke-width=".3">
<path d="M30.6 22l-3.3 6.6M73.3 26.9l9.1 20.1M110.4 26.4l-12.4 25M136 27.9l-18.3 16M168.3 24.8l-48.4 25.8M198.9 27.9l-84.8 29.4M69.2 49.6l10 17.8M149.9 54.2l-28.2 7.7M240.8 48.9l-3 60.8M54.9 75.2l-12.2 5.3M173.3 66.3l-53.8 5.8M74.7 86.9l-22.2 15.1"/>
<path d="M190.9 80.2l-37.9 9.4M97.3 100.2l-20 26.5M118.7 115l-25.4 23.6M199.4 104.7l-36.8 9.5M221.3 103.4l4.6 96.8M156.7 148.1l-12.1 22.5M200.7 173.3l-32.4 33"/>
</g>
<g font-size="7">
<text x="289" y="270.6">Exploded View</text>
<text x="377.5" y="272.3">1</text>
</g>
<g font-size="4.9">
<text x="31.2" y="19.8">5</text>
<text x="68.7" y="24.6">18</text>
<text x="109.5" y="24.3">17</text>
<text x="137.9" y="26.7">9</text>
<text x="169.2" y="24.5">10</text>
<text x="200.1" y="28.2">16</text>
<text x="64.1" y="47.5">15</text>
<text x="239.9" y="46.3">1</text>
<text x="151.2" y="54.8">13</text>
<text x="174.8" y="67.6">12</text>
<text x="192.3" y="80.9">14</text>
<text x="37.4" y="84">6</text>
<text x="218.2" y="100.7">19</text>
<text x="47.5" y="106.2">7</text>
<text x="202.3" y="105.4">3</text>
<text x="73.3" y="132">8</text>
<text x="88.8" y="143.3">4</text>
<text x="141.3" y="176.2">2</text>
<text x="162.7" y="211.2">11</text>
<text x="231" y="248.5">ELE218</text>
<text x="255" y="248.5">BS:8888</text>
<text x="289" y="248.5">Group 8</text>
<text x="323.5" y="248.5">15/05/2026</text>
<text x="289" y="258.6">Assembly</text>
<text x="399.1" y="285.7">1/1</text>
</g>
<g font-size="4.2">
<text x="339.8" y="25.5">Parts List</text>
<text x="299.5" y="31.9">Item</text>
<text x="320.2" y="31.5">Qty</text>
<text x="343.8" y="31.9">Part Number</text>
<text x="382.7" y="31.9">Material</text>
<text x="302.6" y="37.9">1</text>
<text x="322.5" y="37.9">1</text>
<text x="335.4" y="38.1">Body Top</text>
<text x="379" y="38.2">ABS Plastic</text>
<text x="302.5" y="44.7">2</text>
<text x="322.5" y="44.7">1</text>
<text x="335.4" y="45">Front Tail</text>
<text x="379" y="45.1">ABS Plastic</text>
<text x="302.5" y="51.1">3</text>
<text x="322.5" y="51.1">1</text>
<text x="335.4" y="51.4">MidTail</text>
<text x="379" y="51.5">ABS Plastic</text>
<text x="302.6" y="57.5">4</text>
<text x="322.5" y="57.5">1</text>
<text x="335.4" y="57.8">Rear Tail</text>
<text x="379" y="57.9">ABS Plastic</text>
<text x="302.5" y="63.9">5</text>
<text x="322.5" y="63.9">1</text>
<text x="335.6" y="64.3">Caudal Fin</text>
<text x="379" y="64.3">ABS Plastic</text>
<text x="302.5" y="70.3">6</text>
<text x="322.5" y="70.3">1</text>
<text x="335.6" y="70.7">Chainlink Rear</text>
<text x="379" y="70.7">ABS Plastic</text>
<text x="302.5" y="76.7">7</text>
<text x="322.5" y="76.7">1</text>
<text x="335.6" y="77.1">Chainlink Mid</text>
<text x="379" y="77.1">ABS Plastic</text>
<text x="302.5" y="83.1">8</text>
<text x="322.5" y="83.1">1</text>
<text x="335.6" y="83.5">Chainlink Front</text>
<text x="379" y="83.5">ABS Plastic</text>
<text x="302.5" y="89.5">9</text>
<text x="322.4" y="89.5">2</text>
<text x="335.6" y="89.8">90116A303_316</text>
<text x="378.8" y="89.9">Steel</text>
<text x="335.6" y="94.9">Stainless Steel Pan</text>
<text x="335.4" y="99.9">Head Phillips Screws</text>
<text x="301.2" y="106.5">10</text>
<text x="322.3" y="106.5">5</text>
<text x="335.6" y="106.8">94150A345_Highly</text>
<text x="378.8" y="106.8">Steel</text>
<text x="335.6" y="111.8">Corrosion-Resistant</text>
<text x="335.6" y="116.9">316 Stainless Steel</text>
<text x="335.4" y="121.9">Hex Nut</text>
<text x="301.5" y="127.6">11</text>
<text x="322.5" y="127.6">1</text>
<text x="335.4" y="127.9">Electronics Enclosure</text>
<text x="378.9" y="127.9">----</text>
<text x="301.2" y="134">12</text>
<text x="322.5" y="134">1</text>
<text x="335.7" y="134.4">4138N68_1045</text>
<text x="378.8" y="134.4">Steel</text>
<text x="335.6" y="139.4">Carbon Steel Rotary</text>
<text x="335.6" y="144.4">Shaft</text>
<text x="301.2" y="150.2">13</text>
<text x="322.5" y="150.2">1</text>
<text x="335.3" y="150.5">16 T2.5 / 20-2</text>
<text x="379" y="150.5">Aluminum</text>
<text x="301.2" y="156.6">14</text>
<text x="322.5" y="156.6">1</text>
<text x="335.4" y="162">Belt</text>
<text x="335.6" y="156.9">6/T2.5/120SS Timing</text>
<text x="378.9" y="156.9">----</text>
<text x="301.2" y="167.7">15</text>
<text x="322.3" y="167.7">3</text>
<text x="335.6" y="168">92095A128_18-8</text>
<text x="335.6" y="173.1">Stainless Steel</text>
<text x="378.8" y="168">Steel</text>
<text x="335.4" y="178.1">Button Head</text>
<text x="335.4" y="183.1">Hex-Drive Screw</text>
<text x="301.2" y="188.9">16</text>
<text x="322.5" y="188.9">1</text>
<text x="335.4" y="189.2">Front Connecting</text>
<text x="378.7" y="189.2">Polycarbon</text>
<text x="335.6" y="194.3">Shaft</text>
<text x="378.8" y="194.2">ate, Clear</text>
<text x="301.2" y="200.5">17</text>
<text x="322.5" y="200.5">1</text>
<text x="335.4" y="200.9">Mid Connecting Shaft</text>
<text x="378.7" y="200.8">Polycarbon</text>
<text x="378.8" y="205.9">ate, Clear</text>
<text x="301.2" y="212.2">18</text>
<text x="322.5" y="212.2">1</text>
<text x="335.4" y="212.5">Rear Connecting</text>
<text x="378.7" y="212.5">Polycarbon</text>
<text x="335.6" y="217.6">Shaft</text>
<text x="378.8" y="217.5">ate, Clear</text>
<text x="301.2" y="223.8">19</text>
<text x="322.5" y="223.8">1</text>
<text x="335.4" y="224.1">Body Bottom</text>
<text x="379" y="224.1">ABS Plastic</text>
</g>
<g font-size="3.5">
<text x="39" y="8.8">1</text>
<text x="89" y="8.8">2</text>
<text x="139" y="8.8">3</text>
<text x="189" y="8.8">4</text>
<text x="239" y="8.8">5</text>
<text x="289" y="8.8">6</text>
<text x="339" y="8.8">7</text>
<text x="389" y="8.8">8</text>
<text x="16.3" y="30.2">A</text>
<text x="411.3" y="30.2">A</text>
<text x="16.3" y="78">B</text>
<text x="411.3" y="78">B</text>
<text x="16.2" y="125.9">C</text>
<text x="411.2" y="125.9">C</text>
<text x="16.2" y="173.7">D</text>
<text x="411.2" y="173.7">D</text>
<text x="16.3" y="221.6">E</text>
<text x="411.3" y="221.6">E</text>
<text x="16.4" y="269.4">F</text>
<text x="411.4" y="269.4">F</text>
<text x="39" y="290.8">1</text>
<text x="89" y="290.8">2</text>
<text x="139" y="290.8">3</text>
<text x="189" y="290.8">4</text>
<text x="239" y="290.8">5</text>
<text x="289" y="290.8">6</text>
<text x="339" y="290.8">7</text>
<text x="389" y="290.8">8</text>
</g>
<g font-size="2.5">
<text x="231" y="242.9">Dept.</text>
<text x="255" y="242.9">Technical reference</text>
<text x="289" y="242.9">Created by</text>
<text x="350" y="242.9">Approved by</text>
<text x="289" y="252.8">Document type</text>
<text x="350" y="252.8">Document status</text>
<text x="289" y="262.9">Title</text>
<text x="350" y="262.9">DWG No.</text>
<text x="350" y="279.9">Rev.</text>
<text x="360" y="279.9">Date of issue</text>
<text x="396" y="279.9">Sheet</text>
</g>
</svg>
